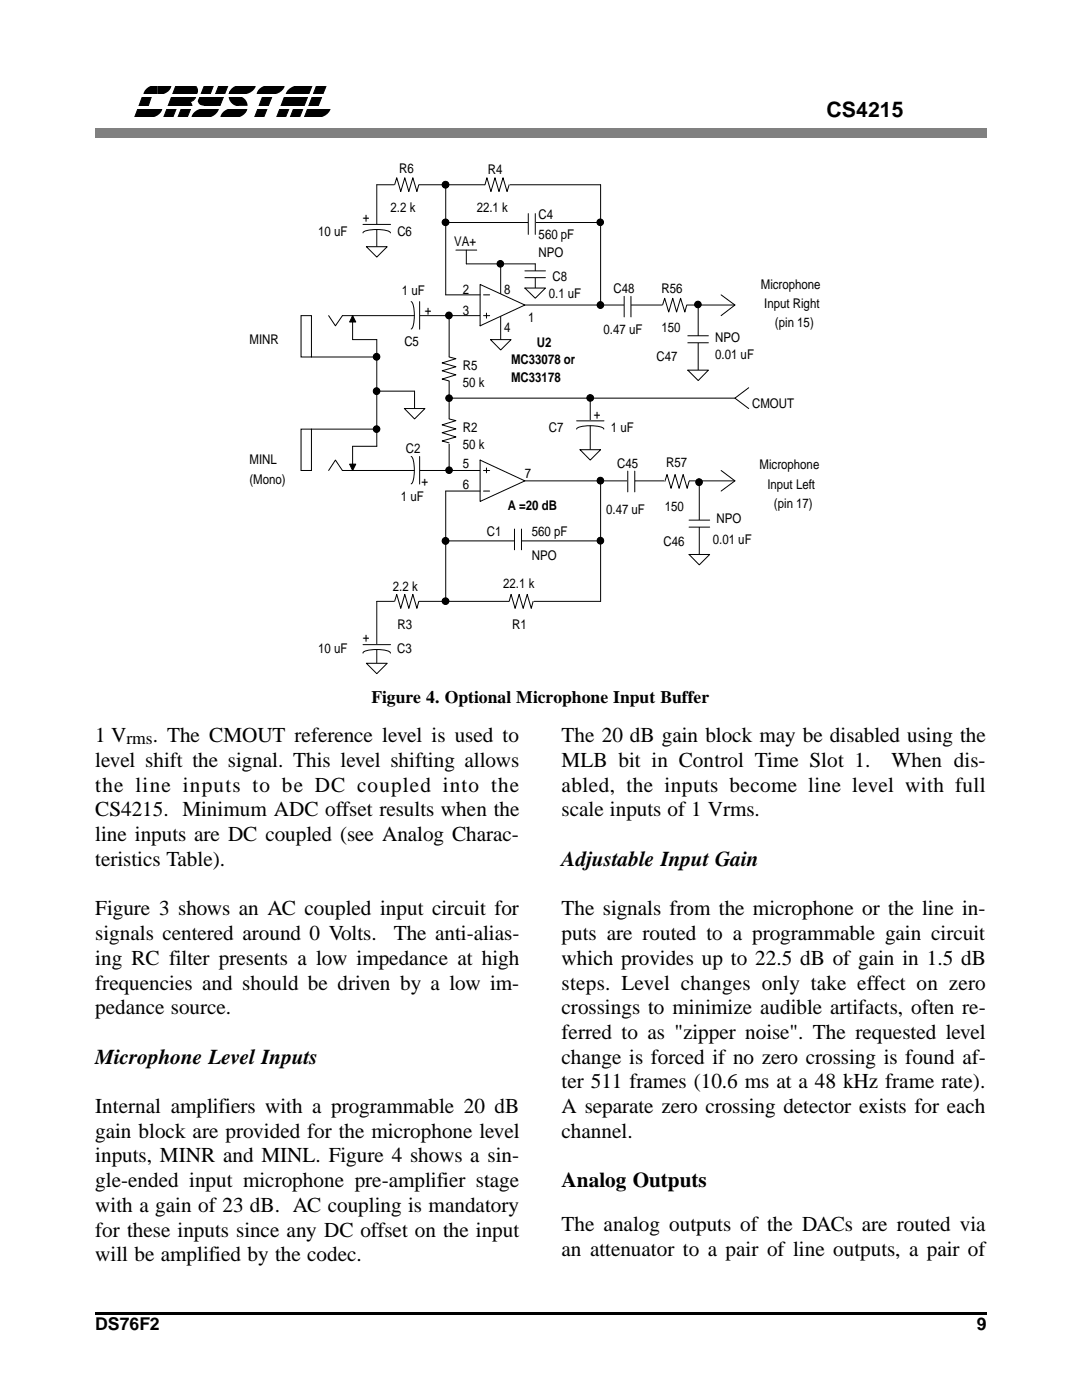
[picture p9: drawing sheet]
<svg xmlns="http://www.w3.org/2000/svg" width="216mm" height="279mm" viewBox="0 0 216 279" stroke-linecap="round" stroke-linejoin="round" font-family="sans-serif">
<path d="M99.9 52.7v15.1M60.1 63h2v8.2h-2zM62.1 71.2h13.1M65.6 63l1.3 2 1.4-2h30.3M70.4 63v4.8h4.8v21.3M89.6 63v30.9" fill="none" stroke="#000" stroke-width=".2"/>
<g fill="#000" stroke="#000" stroke-width=".2">
<path d="M70.4 63l.6 1.3h-1.2z" fill-rule="evenodd"/>
<circle cx="75.1" cy="71.2" r=".67"/>
<circle cx="89.6" cy="62.9" r=".67"/>
</g>
<g fill="#000">
<circle cx="75.1" cy="71.2" r=".67"/>
<circle cx="89.6" cy="62.9" r=".67"/>
</g>
<path d="M95.8 56.8l8.9 4.1-8.9 4.1z" fill="#fff"/>
<path d="M88.9 36.9v21.9h6.9M91 49.9h4.1M93 49.9v2.8h13.8v6.1M95.8 56.8l8.9 4.1-8.9 4.1zM96.5 58.8h1.2M96.5 63h1.2M97.1 62.5v1" fill="none" stroke="#000" stroke-width=".2"/>
<path d="M104.7 54.1h4.2v1.3h-4.2z" fill-rule="evenodd" fill="#fff"/>
<path d="M104.7 55.4h4.1M104.7 54.1h4.1" fill="none" stroke="#000" stroke-width=".2"/>
<path d="M104.7 57.5h4.1l-2 2z" fill="#fff"/>
<path d="M88.9 44.4h30.9M104.7 57.5h4.1l-2 2zM104.7 60.9h41.9" fill="none" stroke="#000" stroke-width=".2"/>
<circle cx="99.8" cy="52.7" r=".66" fill="#000"/>
<circle cx="99.8" cy="52.7" r=".66" fill="#000" stroke="#000" stroke-width=".2"/>
<path d="M105.4 42.6h1.4v4.2h-1.4z" fill-rule="evenodd" fill="#fff"/>
<path d="M75.2 36.9h44.6v24M105.4 42.6v4.2M106.8 42.6v4.2" fill="none" stroke="#000" stroke-width=".2"/>
<circle cx="119.8" cy="60.9" r=".67" fill="#000"/>
<circle cx="119.8" cy="60.9" r=".67" fill="#000" stroke="#000" stroke-width=".2"/>
<path d="M96.8 36.2h4.8v1.3h-4.8z" fill-rule="evenodd" fill="#fff"/>
<path d="M96.8 36.9l.4-1.4 .8 2.7 .8-2.7 .8 2.7 .8-2.7 .8 2.7 .4-1.3" fill="none" stroke="#000" stroke-width=".2"/>
<g fill="#000">
<circle cx="88.9" cy="36.9" r=".68"/>
<circle cx="88.9" cy="44.4" r=".67"/>
<circle cx="119.8" cy="44.4" r=".66"/>
</g>
<g fill="#000" stroke="#000" stroke-width=".2">
<circle cx="88.9" cy="36.9" r=".68"/>
<circle cx="88.9" cy="44.4" r=".67"/>
<circle cx="119.8" cy="44.4" r=".66"/>
</g>
<path d="M78.7 36.2h4.9v1.3h-4.9z" fill-rule="evenodd" fill="#fff"/>
<path d="M75.2 36.9v12.3M78.7 36.9l.5-1.4 .8 2.7 .8-2.7 .8 2.7 .8-2.7 .8 2.7 .4-1.3" fill="none" stroke="#000" stroke-width=".2"/>
<path d="M73.1 49.2h4.2l-2.1 2.1z" fill="#fff"/>
<path d="M73.1 49.2h4.2l-2.1 2.1z" fill="none" stroke="#000" stroke-width=".2"/>
<path d="M97.9 67.8h4.1l-2.1 2z" fill="#fff"/>
<path d="M89.6 79.5h57M97.9 67.8h4.1l-2.1 2zM117.8 79.5v10.2" fill="none" stroke="#000" stroke-width=".2"/>
<path d="M115.7 89.7h4.1l-2 2.1z" fill="#fff"/>
<path d="M115.7 89.7h4.1l-2 2.1z" fill="none" stroke="#000" stroke-width=".2"/>
<circle cx="117.8" cy="79.4" r=".67" fill="#000"/>
<circle cx="117.8" cy="79.4" r=".67" fill="#000" stroke="#000" stroke-width=".2"/>
<path d="M88.9 71.2h1.4v4.8h-1.4z" fill-rule="evenodd" fill="#fff"/>
<path d="M89.6 71.2l1.4 .4-2.8 .8 2.8 .8-2.8 .8 2.8 .8-2.8 .8 1.4 .4M60.1 85.6h2v8.3h-2zM62.1 85.6h13.1M65.6 93.9l1.3-2.1 1.4 2.1h30.3M75.2 89.1h-4.8v4.8" fill="none" stroke="#000" stroke-width=".2"/>
<g fill="#000" stroke="#000" stroke-width=".2">
<path d="M69.8 92.6h1.2l-.6 1.3z" fill-rule="evenodd"/>
<circle cx="75.1" cy="85.6" r=".66"/>
<circle cx="89.6" cy="93.8" r=".66"/>
</g>
<g fill="#000">
<circle cx="75.1" cy="85.6" r=".66"/>
<circle cx="89.6" cy="93.8" r=".66"/>
</g>
<path d="M95.8 91.8l8.9 4.2-8.9 4.1z" fill="#fff"/>
<path d="M95.8 91.8l8.9 4.2-8.9 4.1zM95.8 98h-6.9v22M96.5 98h1.2M96.5 93.9h1.2M97.1 93.4v1M104.7 96h41.9M88.9 107.9h30.9" fill="none" stroke="#000" stroke-width=".2"/>
<path d="M102.7 105.6h1.4v4.1h-1.4z" fill-rule="evenodd" fill="#fff"/>
<path d="M119.8 96v24h-44.6M102.7 105.6v4.1M104.1 105.6v4.1" fill="none" stroke="#000" stroke-width=".2"/>
<circle cx="119.8" cy="95.9" r=".67" fill="#000"/>
<circle cx="119.8" cy="95.9" r=".67" fill="#000" stroke="#000" stroke-width=".2"/>
<path d="M101.6 119.3h4.8v1.4h-4.8z" fill-rule="evenodd" fill="#fff"/>
<path d="M101.6 120l.4-1.4 .8 2.8 .8-2.8 .8 2.8 .8-2.8 .8 2.8 .4-1.4" fill="none" stroke="#000" stroke-width=".2"/>
<g fill="#000">
<circle cx="88.9" cy="107.9" r=".68"/>
<circle cx="88.9" cy="120" r=".67"/>
<circle cx="119.8" cy="107.9" r=".67"/>
</g>
<g fill="#000" stroke="#000" stroke-width=".2">
<circle cx="88.9" cy="107.9" r=".68"/>
<circle cx="88.9" cy="120" r=".67"/>
<circle cx="119.8" cy="107.9" r=".67"/>
</g>
<path d="M78.7 119.3h4.9v1.4h-4.9z" fill-rule="evenodd" fill="#fff"/>
<path d="M78.7 120l.5-1.4 .8 2.8 .8-2.8 .8 2.8 .8-2.8 .8 2.8 .4-1.4" fill="none" stroke="#000" stroke-width=".2"/>
<path d="M132.7 95.4h4.8v1.4h-4.8z" fill-rule="evenodd" fill="#fff"/>
<path d="M132.7 96.1l.4-1.4 .8 2.8 .8-2.8 .8 2.8 .8-2.8 .8 2.8 .4-1.4M75.2 120v12.4" fill="none" stroke="#000" stroke-width=".2"/>
<path d="M73.1 132.4h4.2l-2.1 2.1z" fill="#fff"/>
<path d="M73.1 132.4h4.2l-2.1 2.1z" fill="none" stroke="#000" stroke-width=".2"/>
<path d="M88.9 83.6h1.4v4.8h-1.4z" fill-rule="evenodd" fill="#fff"/>
<path d="M75.2 78.1h7.5v3.4M89.6 83.6l1.4 .3-2.8 .9 2.8 .8-2.8 .8 2.8 .8-2.8 .8 1.4 .4" fill="none" stroke="#000" stroke-width=".2"/>
<circle cx="89.6" cy="79.5" r=".66" fill="#000"/>
<circle cx="89.6" cy="79.5" r=".66" fill="#000" stroke="#000" stroke-width=".2"/>
<path d="M80.7 81.5h4.1l-2.1 2.1z" fill="#fff"/>
<path d="M80.7 81.5h4.1l-2.1 2.1z" fill="none" stroke="#000" stroke-width=".2"/>
<circle cx="75.1" cy="78.1" r=".67" fill="#000"/>
<circle cx="75.1" cy="78.1" r=".67" fill="#000" stroke="#000" stroke-width=".2"/>
<path d="M72.4 44.8h5.6v1h-5.6z" fill-rule="evenodd" fill="#fff"/>
<path d="M72.4 44.8h5.5M77.9 46.5a3.3 3.3 0 0 0-2.7-.7l-1.4 .1a1.52 1.52 0 0 0-1.4 .6" fill="none" stroke="#000" stroke-width=".2"/>
<path d="M82.7 60.2h1v5.5h-1z" fill-rule="evenodd" fill="#fff"/>
<path d="M82 60.2a4.5 4.5 0 0 1 .7 2.7l-.1 1.4a1.69 1.69 0 0 1-.6 1.4M83.7 60.2v5.5" fill="none" stroke="#000" stroke-width=".2"/>
<path d="M82.7 91.1h1v5.5h-1z" fill-rule="evenodd" fill="#fff"/>
<path d="M82 91.1a4.6 4.6 0 0 1 .7 2.8l-.1 1.3a1.66 1.66 0 0 1-.6 1.4M83.7 91.1v5.5" fill="none" stroke="#000" stroke-width=".2"/>
<path d="M72.4 128.7h5.6v1h-5.6z" fill-rule="evenodd" fill="#fff"/>
<path d="M72.4 128.7h5.5M77.9 130.3a3.2 3.2 0 0 0-2.7-.7l-1.4 .1a1.46 1.46 0 0 0-1.4 .6" fill="none" stroke="#000" stroke-width=".2"/>
<path d="M115.1 84h5.5v1h-5.5z" fill-rule="evenodd" fill="#fff"/>
<path d="M143.9 58.8l2.7 2.1-2.7 2.1M149.4 77.4l-2.8 2.1 2.8 2M115.1 84h5.4M120.5 85.6a3.4 3.4 0 0 0-2.7-.6l-1.4 .1a1.5 1.5 0 0 0-1.3 .5M143.9 93.9l2.7 2.1-2.7 2" fill="none" stroke="#000" stroke-width=".2"/>
<path d="M124.5 59.1h1.4v4.2h-1.4z" fill-rule="evenodd" fill="#fff"/>
<path d="M124.5 59.1v4.1M125.9 59.1v4.1M139.3 60.8v13.1" fill="none" stroke="#000" stroke-width=".2"/>
<path d="M137.2 67h4.2v1.4h-4.2z" fill-rule="evenodd" fill="#fff"/>
<path d="M137.2 68.4h4.2M137.2 67h4.2" fill="none" stroke="#000" stroke-width=".2"/>
<path d="M137.2 73.9h4.2l-2.1 2z" fill="#fff"/>
<path d="M137.2 73.9h4.2l-2.1 2z" fill="none" stroke="#000" stroke-width=".2"/>
<circle cx="139.3" cy="60.8" r=".66" fill="#000"/>
<circle cx="139.3" cy="60.8" r=".66" fill="#000" stroke="#000" stroke-width=".2"/>
<path d="M132.2 60.2h4.8v1.4h-4.8z" fill-rule="evenodd" fill="#fff"/>
<path d="M132.2 60.9l.4-1.4 .8 2.8 .8-2.8 .8 2.8 .8-2.8 .9 2.8 .3-1.4" fill="none" stroke="#000" stroke-width=".2"/>
<path d="M137.5 110.7h4.1l-2.1 2z" fill="#fff"/>
<path d="M139.5 96.3v14.4M137.5 110.7h4.1l-2.1 2z" fill="none" stroke="#000" stroke-width=".2"/>
<circle cx="139.5" cy="96.2" r=".67" fill="#000"/>
<circle cx="139.5" cy="96.2" r=".67" fill="#000" stroke="#000" stroke-width=".2"/>
<path d="M137.5 103.8h4.1v1.4h-4.1z" fill-rule="evenodd" fill="#fff"/>
<path d="M137.5 105.2h4.1M137.5 103.8h4.1" fill="none" stroke="#000" stroke-width=".2"/>
<path d="M125.3 94h1.4v4.2h-1.4z" fill-rule="evenodd" fill="#fff"/>
<path d="M125.3 94v4.2M126.7 94v4.2" fill="none" stroke="#000" stroke-width=".2"/>
<path d="M19 25.7h177.8v1.8h-177.8z" fill-rule="evenodd" fill="#808080"/>
<g fill="#000">
<path d="M40.7 19.1h2.6v2.3h-2.6z"/>
<path d="M31.4 17h2.8a2.43 2.43 0 0 1-2.8 2z" fill-rule="evenodd"/>
<path d="M29.2 17.7a3.2 3.2 0 0 1 2.2-.8v2.2h-2.8v-.5z" fill-rule="evenodd"/>
<path d="M35.2 16.9l1.9-.1-2.7 6.8h-1.8z" fill-rule="evenodd"/>
<path d="M35.2 16.7h2.7v4.8h-2.7z" fill-rule="evenodd"/>
<path d="M36.9 17.3a1.52 1.52 0 0 1 1.8 .1 1.52 1.52 0 0 1 .4 1.8 1.45 1.45 0 0 1-1.7 1.1 1.45 1.45 0 0 1-1.1-1.7v-.5z" fill-rule="evenodd"/>
<path d="M40.9 16.8h1.8l-1.3 3.4h-1.9z" fill-rule="evenodd"/>
<path d="M43.8 16.7h1.8l-1.7 4.4h-1.8z" fill-rule="evenodd"/>
<path d="M45.9 18.3l.2 .6-.4-.1z" fill-rule="evenodd"/>
<path d="M45.6 19.1h2.1v2.1a2.12 2.12 0 0 1-2.1-2.1z" fill-rule="evenodd"/>
<path d="M48.2 16.8h2.9a2.53 2.53 0 0 1-2.9 2.1z" fill-rule="evenodd"/>
<path d="M46.2 17.6a3.2 3.2 0 0 1 2.2-.8v2.2h-2.8l.1-.5z" fill-rule="evenodd"/>
<path d="M53.3 17l1.9-.1-2.7 6.7h-1.8z" fill-rule="evenodd"/>
<path d="M56.8 19.1h1.9l-1.8 4.4h-1.7z" fill-rule="evenodd"/>
<path d="M57.6 19.1h2.6v2.3h-2.6z" fill-rule="evenodd"/>
<path d="M60.5 16.9h1.9l-2.7 6.7h-1.9z" fill-rule="evenodd"/>
<path d="M63.2 16.9l2-.1-2.7 6.8h-1.8z" fill-rule="evenodd"/>
<path d="M28.7 21.4h1.1v2.3h-1.1z" fill-rule="evenodd"/>
<path d="M29.6 21.4h2.8a2.5 2.5 0 0 1-2.8 2.1z" fill-rule="evenodd"/>
<path d="M36.3 21.3h1.9l-.9 2.3h-1.9z" fill-rule="evenodd"/>
<path d="M37.2 20.1a1.1 1.1 0 0 1 1.1 1h-1.1z" fill-rule="evenodd"/>
<path d="M40.7 21.2h3.1a2.76 2.76 0 0 1-3.1 2.4z" fill-rule="evenodd"/>
<path d="M38.8 22.3a3.5 3.5 0 0 1 2.3-.8v2.1h-2.9l.1-.5z" fill-rule="evenodd"/>
<path d="M39.8 19.7a.91 .91 0 0 1 1.3-.2 .91 .91 0 0 1 .1 1.3 .91 .91 0 0 1-1.3 .1 .91 .91 0 0 1-.1-1.2z" fill-rule="evenodd"/>
<path d="M46.4 21.4h3a2.64 2.64 0 0 1-3 2.2z" fill-rule="evenodd"/>
<path d="M44.6 22.3a3.3 3.3 0 0 1 2.2-.8v2.1h-2.9l.1-.5z" fill-rule="evenodd"/>
<path d="M47.2 19.1a2.12 2.12 0 0 1 2.2 2h-2.2z" fill-rule="evenodd"/>
<path d="M62.2 22.2h1.6v1.4h-1.6z" fill-rule="evenodd"/>
<path d="M62.9 21.3h3.1a2.76 2.76 0 0 1-3.1 2.3z" fill-rule="evenodd"/>
<circle cx="38.2" cy="18.1" r="1.21"/>
</g>
<g fill="none" stroke="#000" stroke-width=".2">
<path d="M35.2 16.9l-2.6 6.7h1.8l2.7-6.8-1.9 .1M35.2 16.7h2.6v4.7h-2.6zM36.9 17.3a1.58 1.58 0 0 1 2 .3 1.58 1.58 0 0 1 0 2 1.44 1.44 0 0 1-1.7 .6 1.44 1.44 0 0 1-.9-1.6l.1-.5zM40.7 19.1h2.5v2.2h-2.5zM40.9 16.8l-1.4 3.4h1.9l1.3-3.4h-1.8M43.8 16.7h1.8l-1.7 4.4h-1.8l1.7-4.4M45.9 18.3l-.2 .5 .4 .1-.2-.5M53.3 17l-2.6 6.6h1.8l2.7-6.7-1.9 .1M56.8 19.1h1.9l-1.8 4.4h-1.7l1.7-4.4M57.6 19.1h2.6v2.2h-2.6zM60.5 16.9l-2.7 6.7h1.9l2.7-6.7h-1.9M63.2 16.9l-2.5 6.7h1.8l2.7-6.8-1.9 .1"/>
<path d="M28.7 21.4h1.1v2.2h-1.1zM36.4 21.2l-1 2.4h1.9l.9-2.3h-1.9M38.3 21.1a1.05 1.05 0 0 0-1.2-1l.1 1h1.1M62.2 22.2h1.5v1.3h-1.5z"/>
<circle cx="38.2" cy="18" r="1.2"/>
</g>
<path d="M39.2 16.3h7.4v.7h-7.4z" fill-rule="evenodd" fill="#fff"/>
<g fill="#000">
<path d="M28.5 19.1h1.8l-1.5 4.4h-2z" fill-rule="evenodd"/>
<path d="M54 16.8h2.9a2.53 2.53 0 0 1-2.9 2.1z" fill-rule="evenodd"/>
<path d="M51.8 17.7a3.3 3.3 0 0 1 2.3-.8v2.1h-2.9l.1-.5z" fill-rule="evenodd"/>
<path d="M57.7 17.7a4.4 4.4 0 0 1 2.8-.9v2.4h-3.6l.1-.6z" fill-rule="evenodd"/>
</g>
<path d="M28.5 19.1h1.8l-1.5 4.4h-2z" fill="none" stroke="#000" stroke-width=".2"/>
<g fill="#fff">
<path d="M27.7 18.8h38.5v.5h-38.5z" fill-rule="evenodd"/>
<path d="M28.8 16.6h38.5v.5h-38.5z" fill-rule="evenodd"/>
<path d="M26.8 23.4h39.1v.4h-39.1z" fill-rule="evenodd"/>
<path d="M26.4 21.1h40.1v.6h-40.1z" fill-rule="evenodd"/>
</g>
<path d="M19 262h177.8" fill="none" stroke="#000" stroke-width=".42"/>
<g font-size="4.2">
<text x="164.9" y="23.3">CS4215</text>
<text x="19" y="148.2">1 V</text>
<text x="30.5" y="148.2">. The CMOUT reference level is used to</text>
<text x="112.1" y="148.2">The 20 dB gain block may be disabled using the</text>
<text x="19" y="153.1">level shift the signal. This level shifting allows</text>
<text x="112.1" y="153.1">MLB bit in Control Time Slot 1.</text>
<text x="177.9" y="153.1">When dis-</text>
<text x="19" y="158">the line inputs to be DC coupled into the</text>
<text x="112.1" y="158">abled, the inputs become line level with full</text>
<text x="19" y="162.9">CS4215. Minimum ADC offset results when the</text>
<text x="19" y="167.9">line inputs are DC coupled (see Analog Charac-</text>
<text x="112.1" y="162.9">scale inputs of 1 Vrms.</text>
<text x="19" y="172.8">teristics Table).</text>
<text x="112.1" y="172.8">Adjustable Input Gain</text>
<text x="19" y="182.7">Figure 3 shows an AC coupled input circuit for</text>
<text x="112.1" y="182.7">The signals from the microphone or the line in-</text>
<text x="19" y="187.6">signals centered around 0 Volts.</text>
<text x="78.6" y="187.6">The anti-alias-</text>
<text x="112.1" y="187.6">puts are routed to a programmable gain circuit</text>
<text x="19" y="192.5">ing RC filter presents a low impedance at high</text>
<text x="19" y="197.5">frequencies and should be driven by a low im-</text>
<text x="112.1" y="192.5">which provides up to 22.5 dB of gain in 1.5 dB</text>
<text x="112.1" y="197.5">steps. Level changes only take effect on zero</text>
<text x="19" y="202.4">pedance source.</text>
<text x="112.1" y="202.4">crossings to minimize audible artifacts, often re-</text>
<text x="112.1" y="207.3">ferred to as &quot;zipper noise&quot;. The requested level</text>
<text x="19" y="212.3">Microphone Level Inputs</text>
<text x="112.1" y="212.3">change is forced if no zero crossing is found af-</text>
<text x="112.1" y="217.2">ter 511 frames (10.6 ms at a 48 kHz frame rate).</text>
<text x="19" y="222.1">Internal amplifiers with a programmable 20 dB</text>
<text x="19" y="227.1">gain block are provided for the microphone level</text>
<text x="112.1" y="222.1">A separate zero crossing detector exists for each</text>
<text x="112.1" y="227.1">channel.</text>
<text x="19" y="232">inputs, MINR and MINL. Figure 4 shows a sin-</text>
<text x="19" y="236.9">gle-ended input microphone pre-amplifier stage</text>
<text x="112.1" y="236.8">Analog Outputs</text>
<text x="19" y="241.9">with a gain of 23 dB. AC coupling is mandatory</text>
<text x="112.1" y="245.6">The analog outputs of the DACs are routed via</text>
<text x="19" y="246.8">for these inputs since any DC offset on the input</text>
<text x="19" y="251.7">will be amplified by the codec.</text>
<text x="112.1" y="250.6">an attenuator to a pair of line outputs, a pair of</text>
</g>
<g font-size="3.5">
<text x="74.1" y="140.2">Figure 4. Optional Microphone Input Buffer</text>
<text x="25.2" y="148.6">rms</text>
<text x="19" y="265.5">DS76F2</text>
<text x="194.9" y="265.5">9</text>
</g>
<g font-size="2.7">
<text x="79.7" y="34.5">R6</text>
<text x="97.4" y="34.8">R4</text>
<text x="63.5" y="47.1">10 uF</text>
<text x="72.4" y="44.3">+</text>
<text x="77.9" y="42.3">2.2 k</text>
<text x="79.3" y="47.1">C6</text>
<text x="95.1" y="42.3">22.1 k</text>
<text x="107.5" y="43.6">C4</text>
<text x="107.5" y="47.8">560 pF</text>
<text x="90.6" y="49.2">VA+</text>
<text x="107.5" y="51.2">NPO</text>
<text x="80.2" y="58.8">1 uF</text>
<text x="92.4" y="58.8">2</text>
<text x="100.6" y="58.8">8</text>
<text x="109.5" y="59.5">0.1 uF</text>
<text x="110.2" y="56">C8</text>
<text x="122.4" y="58.4">C48</text>
<text x="132" y="58.4">R56</text>
<text x="151.8" y="57.7">Microphone</text>
<text x="84.8" y="62.9">+</text>
<text x="92.4" y="62.9">3</text>
<text x="105.4" y="64.3">1</text>
<text x="152.5" y="61.5">Input Right</text>
<text x="154.6" y="65.3">(pin 15)</text>
<text x="49.8" y="68.6">MINR</text>
<text x="80.7" y="69.1">C5</text>
<text x="100.6" y="66.3">4</text>
<text x="107.1" y="69.2">U2</text>
<text x="120.4" y="66.6">0.47 uF</text>
<text x="131" y="72">C47</text>
<text x="132" y="66.3">150</text>
<text x="142.7" y="71.7">0.01 uF</text>
<text x="142.7" y="68.3">NPO</text>
<text x="92.4" y="73.9">R5</text>
<text x="92.4" y="77.3">50 k</text>
<text x="102" y="72.6">MC33078 or</text>
<text x="102" y="76.3">MC33178</text>
<text x="118.5" y="83.5">+</text>
<text x="150.1" y="81.4">CMOUT</text>
<text x="92.4" y="86.2">R2</text>
<text x="92.4" y="89.7">50 k</text>
<text x="109.5" y="86.2">C7</text>
<text x="121.9" y="86.2">1 uF</text>
<text x="49.8" y="92.7">MINL</text>
<text x="81" y="90.4">C2</text>
<text x="92.4" y="93.3">5</text>
<text x="104.7" y="95.4">7</text>
<text x="123.1" y="93.3">C45</text>
<text x="132.9" y="93.3">R57</text>
<text x="151.6" y="93.7">Microphone</text>
<text x="49.8" y="96.6">(Mono)</text>
<text x="80" y="100">1 uF</text>
<text x="84.1" y="96.9">+</text>
<text x="92.4" y="97.6">6</text>
<text x="101.3" y="101.7">A =20 dB</text>
<text x="132.7" y="101.9">150</text>
<text x="153.1" y="97.6">Input Left</text>
<text x="154.4" y="101.4">(pin 17)</text>
<text x="97.2" y="106.9">C1</text>
<text x="106.1" y="106.9">560 pF</text>
<text x="120.9" y="102.6">0.47 uF</text>
<text x="143" y="104.4">NPO</text>
<text x="106.1" y="111.7">NPO</text>
<text x="132.4" y="109.1">C46</text>
<text x="142.2" y="108.5">0.01 uF</text>
<text x="78.4" y="117.9">2.2 k</text>
<text x="100.4" y="117.4">22.1 k</text>
<text x="79.3" y="125.4">R3</text>
<text x="102.2" y="125.4">R1</text>
<text x="63.5" y="130.3">10 uF</text>
<text x="72.4" y="128.2">+</text>
<text x="79.2" y="130.3">C3</text>
</g>
</svg>
